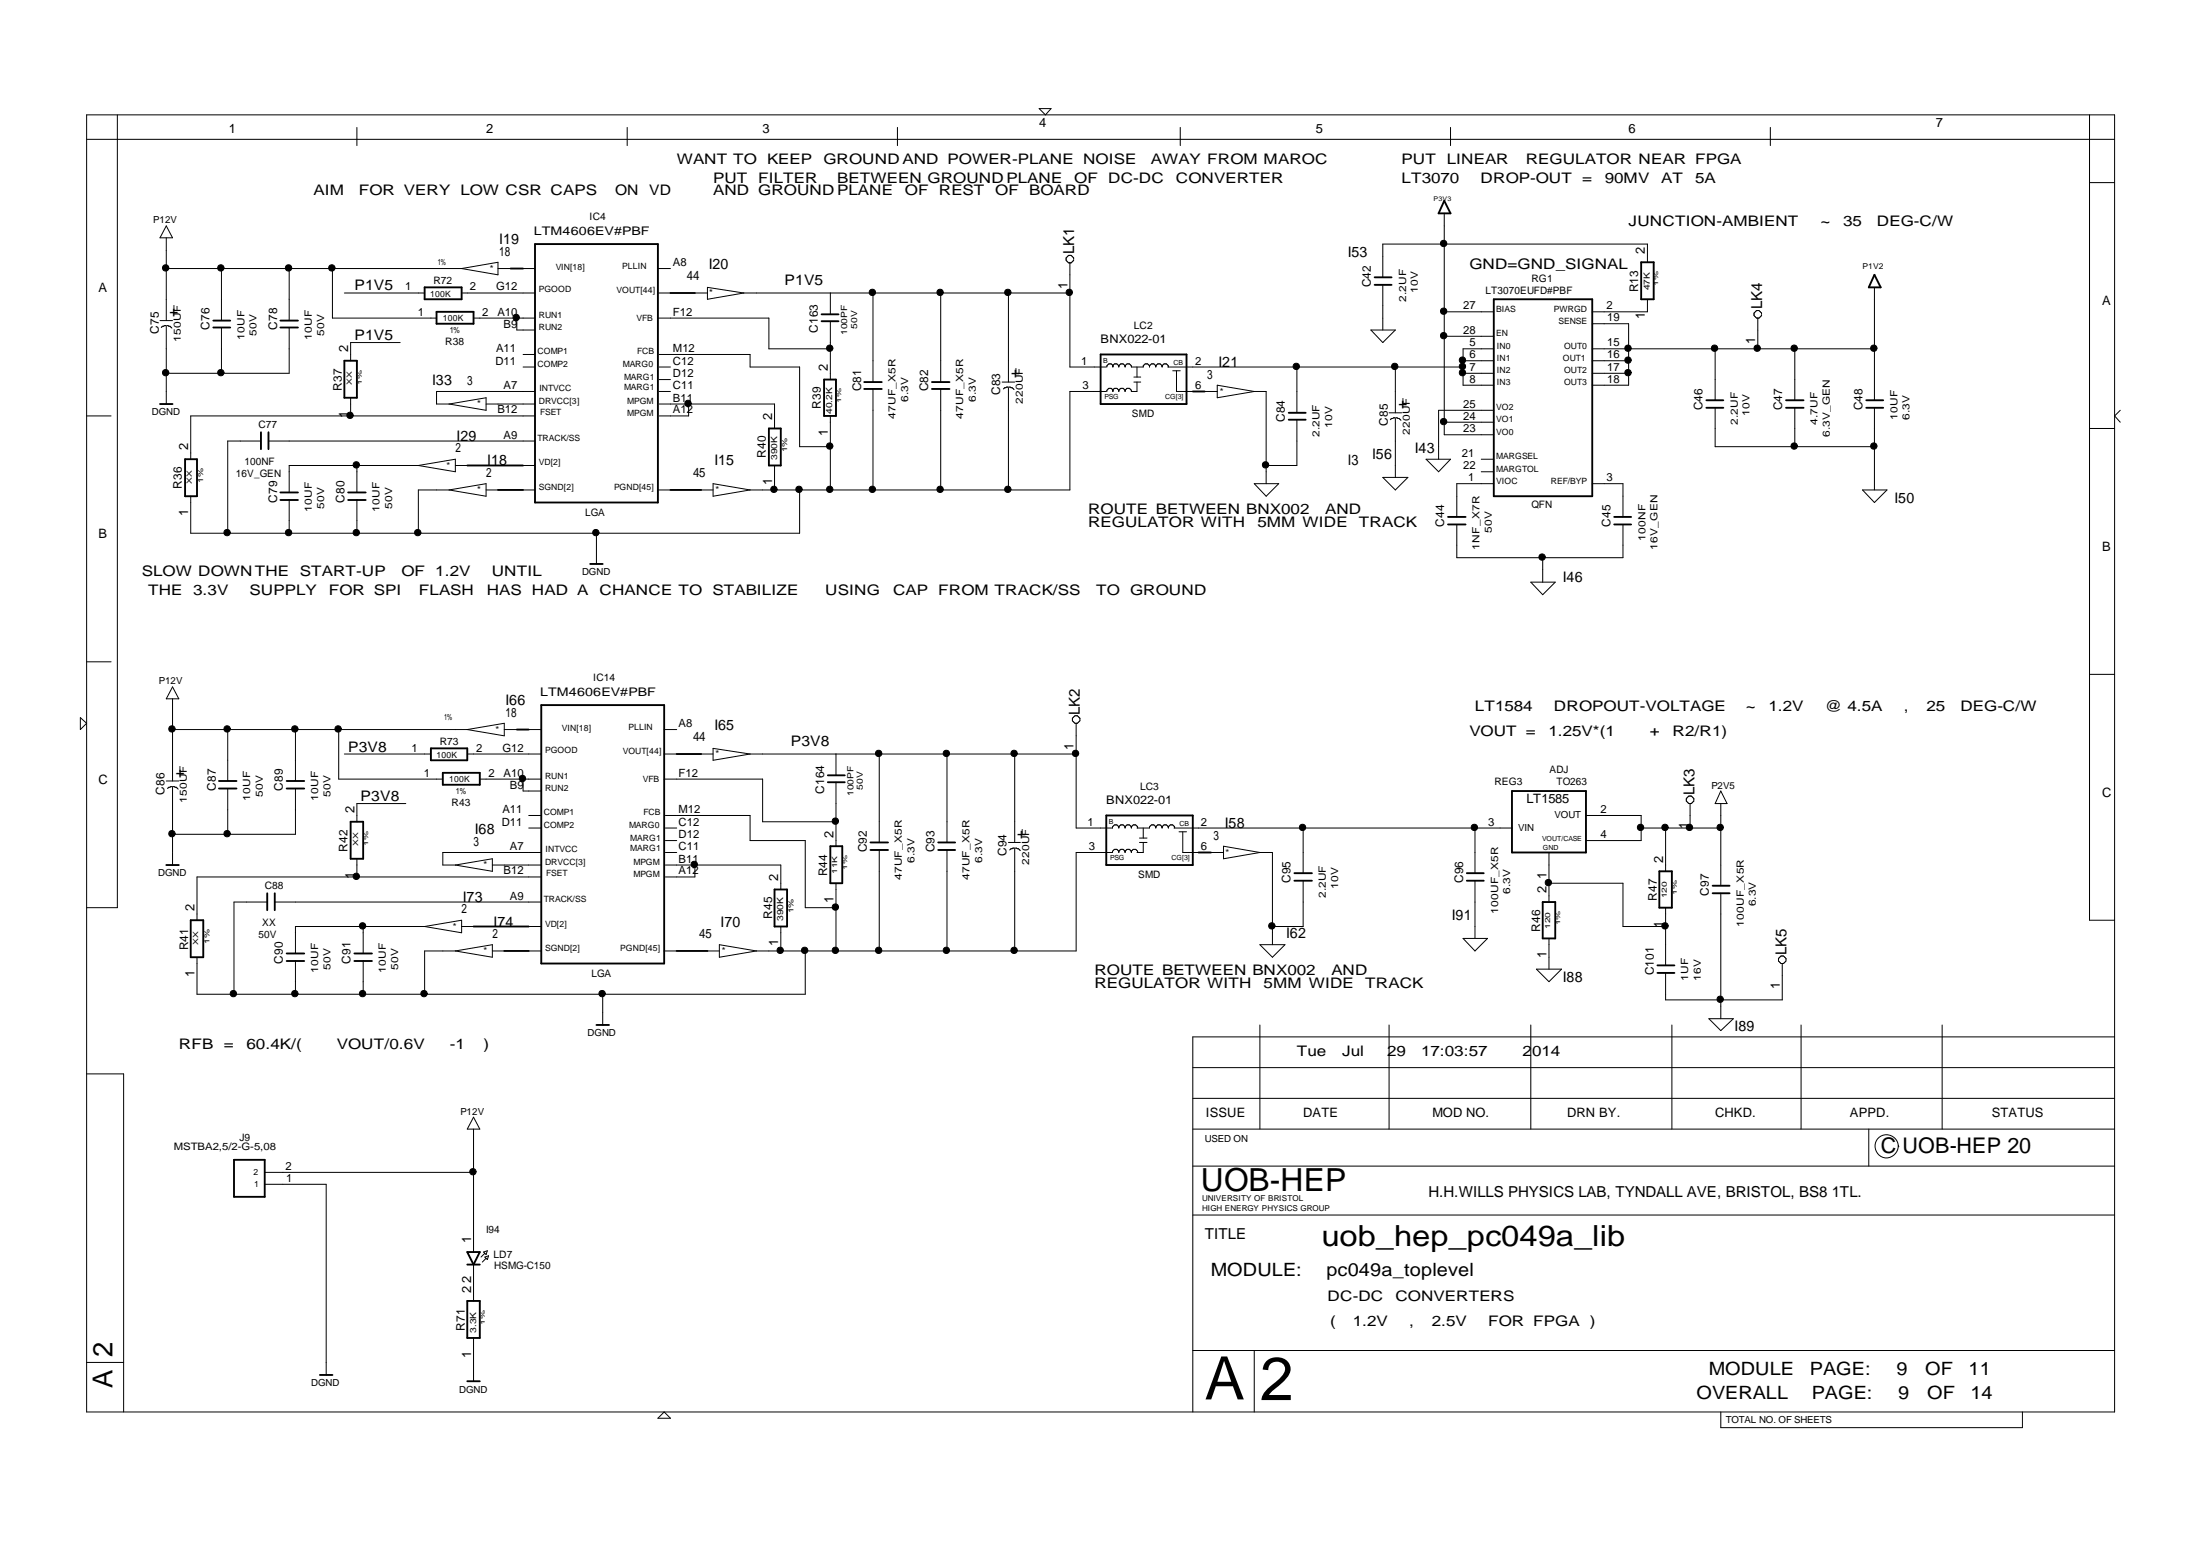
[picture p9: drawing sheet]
<svg xmlns="http://www.w3.org/2000/svg" width="297mm" height="210mm" viewBox="0 0 297 210" stroke-linecap="round" stroke-linejoin="round" font-family="sans-serif">
<g fill="none" stroke="#000" stroke-width=".25">
<path d="M57.3 38.8h5v1.6h-5zM68.9 36.2h1.7M72.2 32.9h16.6v34.9h-16.6zM90.5 39.6h3.3M185.6 38.5h2.3M185.6 37.4h2.3M195 27.1l.8 1.7h-1.6zM221.6 35.4h1.7v5h-1.7zM253.1 37.1l.8 1.7h-1.6zM21.6 54.5h1.7M28.8 44.2h2.3M28.8 43.3h2.3"/>
<path d="M35.2 58.3v2.3M36.2 58.3v2.3M37.9 44.2h2.3M37.9 43.3h2.3M46.5 48.7h1.7v5h-1.7zM58.9 42.1h5v1.6h-5zM103.8 57.8h1.6v5h-1.6zM110.9 43.4h2.3M110.9 42.4h2.3M111.3 51.2h1.6v4.9h-1.6zM116.7 52.5h2.4M116.7 51.6h2.4"/>
<path d="M125.8 52.5h2.4M125.8 51.6h2.4M148.6 47.8h11.6v6.7h-11.6zM161 52.8h1.7M174 56.7h2.3M174 55.7h2.3M201.7 40.4h13.3v26.6h-13.3zM230.4 55h2.3M230.4 54h2.3M241.1 55h2.4M241.1 54h2.4M252 55h2.3"/>
<path d="M252 54h2.3M25 62h1.6v5h-1.6zM37.9 67.5h2.3M37.9 66.5h2.3M47 67.5h2.4M47 66.5h2.4M63.1 62.8h7.5M67.2 66.1h3.4M79.7 76.1h1.7M90.5 66.1h4.2M195.5 70.8h2.4M195.5 69.8h2.4"/>
<path d="M217.9 70.8h2.3M217.9 69.8h2.3M69.8 98.5h1.6M73.1 95.2h16.6v34.9h-16.6zM22.4 116.8h1.7M29.6 106.4h2.3M29.6 105.4h2.3M38.7 106.4h2.4M38.7 105.4h2.4M47.3 110.9h1.7v5h-1.7zM58.2 101h4.9v1.6h-4.9zM59.8 104.3h5v1.6h-5z"/>
<path d="M91.4 101.8h3.3M111.8 105.6h2.3M111.8 104.7h2.3M112.1 114.2h1.6v5h-1.6zM117.5 114.7h2.4M117.5 113.7h2.4M126.7 114.7h2.3M126.7 113.7h2.3M149.4 110.1h11.6v6.7h-11.6zM161.8 115.1h1.7M174.8 118.9h2.3M174.8 117.9h2.3"/>
<path d="M198 118.9h2.3M198 117.9h2.3M204.1 106.8h10v8.3h-10zM224 117.6h1.7v4.9h-1.7zM231.2 119.6h2.3M25.8 124.2h1.6v5h-1.6zM36.1 120.6v2.3M37.1 120.6v2.3M38.7 129.7h2.4M38.7 128.7h2.4M47.8 129.7h2.4M47.8 128.7h2.4"/>
<path d="M63.9 125.1h7.5M68.1 128.4h3.3M80.5 138.4h1.7M91.4 128.4h4.1M104.6 120.1h1.7v5h-1.7zM208.3 121.8h1.7v4.9h-1.7zM223.8 131.3h2.3M223.8 130.3h2.3M231.2 120.6h2.3M31.6 156.6h4.1v5h-4.1zM63.1 175.6h1.7v5h-1.7zM63.1 169h1.7l-.9 1.7z"/>
<path d="M63.1 170.7h1.7M43.2 185.6h1.7M63.1 186.4h1.7"/>
</g>
<g fill="none" stroke="#000" stroke-width=".14">
<path d="M11.7 15.5h273.8v175.1h-273.8zM11.7 18.8h273.8M15.8 15.5v107h-4.1M48.2 17.2v2.5M84.7 17.2v2.5M121.2 17.2v2.5M140.3 14.7h1.6l-.7 .8zM159.4 17.2v2.5M195.8 17.2v2.5M239 17.2v2.5M282.1 15.5v108.7h3.4M22.4 36.2h39.9"/>
<path d="M22.4 30.5l.9 1.6h-1.7zM22.4 32.1v11.2M29.9 36.2v7.1M39 36.2v7.1M44.9 36.2v6.7h14M46.5 39.6h10.8M62.3 36.2l4.9-.8v1.7zM62.3 39.6h9.9M67.2 36.2h1.7M70.6 36.2h1.6M88.8 36.2h1.7M88.8 39.6h1.7"/>
<path d="M93.8 39.6h1.7M95.5 38.8l4.9 .8-4.9 .8zM100.4 39.6h44.1M112.1 39.6v2.8M117.9 39.6v12M127 39.6v12M136.2 39.6v12M144.5 35.4v14.1h4.9M145 35v-.2l-.4-.3h-.3l-.4 .3v.3l.4 .4h.3l.4-.4M186.7 38.5v6M195 28.8v29.9h6.7M222.4 35.4v-2.5h-35.7v4.5"/>
<path d="M253.1 38.8v15.2M282.1 24.7h3.4M11.7 56.1h3.3M21.6 43.3h1.7M22.4 44h-.5l-.1 .2M22.4 44v10.5M22.5 44h.5l.2 .3M29.9 44.2v6.2M35.2 59.5h-4.5v12.5M36.2 59.5h36M39 44.2v6.2h-16.6M47.3 53.7v2.4"/>
<path d="M54 46.2h-6.7v2.5M60.6 54.5l5-.8v1.7zM63.9 42.9h8.3M65.6 54.5h6.6M69.8 42.9v1.6h2.4M70.6 49.5h1.6M70.6 47.8h1.6M72.2 52.8h-13.3v1.7h1.7M72.2 56.1h-46.4v5.9M88.8 42.9h15v4.2h8.3M89 52.8h1.5M89 54.5h15.6v3.3"/>
<path d="M89 49.5h1.5M89 47.8h12.3v1.7h6.7v10.8h4.1M89 51.2h1.5M93 54.5v1.6h-4M112.1 43.4v7.8M112.1 56.1v10M117.9 52.5v13.6M127 52.5v13.6M135.3 51.6h1.7M136.2 52.3h-.6l-.1 .2M136.2 52.3v13.8M136.2 52.3h.5l.2 .3"/>
<path d="M149.4 52.8h-4.9v13.3h-43.2M149.4 49.5v-.1l.3-.3h.3l.3 .3v.1M149.4 52.8v-.1l.3-.3h.3l.3 .3v.1M151.1 52.7l.2-.3h.4l.2 .3M151.1 49.4l-.3-.3h-.3l-.3 .3v.1M151.1 49.4l.2-.3h.4l.2 .3M151.1 49.4v.1M151.1 52.7v.1M151.1 52.7l-.3-.3h-.3l-.3 .3v.1M151.9 49.4l.3-.3h.3l.3 .3v.1h1.6v-.1l.2-.3h.4l.2 .3M151.9 49.4v.1M151.9 52.7v.1"/>
<path d="M153.1 51.6h.9M153.1 50.9h.9M153.5 51.6v1.2h-.7v-.1l-.3-.3h-.3l-.3 .3M153.5 49.5v1.4M155.2 49.4l.3-.3h.3l.3 .3M155.2 49.4v.1M156.1 49.4l.2-.3h.3l.3 .3M156.1 49.4v.1M156.9 49.4l.3-.3h.3l.2 .3v.1M156.9 49.4v.1M157.7 49.5h39.8M158.3 50.1h1.1"/>
<path d="M158.8 50.1v2.7h2.2M162.7 52.8h1.7M164.4 52l4.9 .8-4.9 .9zM169.3 52.8h1.7v12.5M175.1 56.7v6.1h-4.1M175.1 49.5v6.2M185.1 44.5h3.3l-1.7 1.7zM187.5 55.7h1.7M188.4 56.4l-.5 .1-.2 .2M188.4 49.5v6.2M188.4 56.5v7.9M188.5 56.4l.4 .1 .3 .2"/>
<path d="M195 57h6.7M195 45.4h6.7M195 42.1h6.7M197.5 50.4h4.2M197.5 48.7h4.2M201.7 55.4h-7.5v6.6M201.7 47.1h-4.2v4.9h4.2M215 43.7h4.9v8.3h-4.9M215 50.4h4.9M215 48.7h4.9M215 47.1h38.1M222.4 40.4v1.7h-7.4"/>
<path d="M231.6 47.1v6.9M231.6 55v5.3h21.5M237.3 42.9v4.2M237.8 42.4v-.1l-.3-.4h-.3l-.4 .4v.3l.4 .3h.3l.3-.4M242.3 47.1v6.9M242.3 55v5.3M253.1 55v11.1M282.1 57.8h3.4M286.3 55.4l-.8 .7 .8 .9M39 67.5v4.5M48.2 62.8v3.7M48.2 67.5v4.5"/>
<path d="M56.5 62.8h-17.5v3.7M56.5 62.8l5-.8v1.7zM60.6 66.1h-4.1v5.9M60.6 66.1l5-.8v1.7zM61.5 62.8h1.6M65.6 66.1h1.6M70.6 66.1h1.6M70.6 62.8h1.6M80.5 72v4.1M88.8 66.1h1.7M94.7 66.1h1.6M96.3 65.3l5 .8-5 .9z"/>
<path d="M104.6 62.8v3.3M108 66.1v5.9h-82.2v-5M169.3 65.3h3.3l-1.6 1.7zM186.7 64.4h3.4l-1.7 1.7zM192.5 62h3.3l-1.6 1.7zM196.7 70.8v4.5h22.4v-4.5M200 62h1.7M200 63.7h1.7M201.7 65.3h-5v4.5M206.7 78.6h3.3l-1.7 1.7zM208.3 75.3v3.3M215 65.3h4.1v4.5"/>
<path d="M251.5 66.1h3.3l-1.7 1.7zM10.8 96.9l.9 .7-.9 .9zM11.7 89.3h3.3M23.3 98.5h39.8M23.3 92.7l.8 1.6h-1.7zM23.3 94.3v11.1M30.7 98.5v6.9M39.9 98.5v6.9M45.7 98.5v6.7h14.1M63.1 98.5l5-.9v1.7zM68.1 98.5h1.7M71.4 98.5h1.7"/>
<path d="M89.7 98.5h1.7M145.3 97.6v14.2h4.9v-.2l.3-.3h.3l.3 .3M145.8 97.1v-.1l-.3-.4h-.4l-.3 .4v.3l.3 .3h.4l.3-.4M282.1 91h3.4M22.4 105.4h1.7M23.3 106.2l-.5 .1-.2 .1M23.3 106.3v10.5M23.4 106.2l.4 .1 .3 .2M30.7 106.4v6.2M39.9 106.4v6.2h-16.6M46.5 101.8h11.7M48.2 115.9v2.5"/>
<path d="M54.8 108.5h-6.6v2.4M61.5 116.8l5-.9v1.7zM63.1 101.8h10M64.8 105.2h8.3M66.5 116.8h6.6M70.6 105.2v1.6h2.5M71.4 111.8h1.7M71.4 110.1h1.7M73.1 115.1h-13.3v1.7h1.7M73.1 118.4h-46.5v5.8M89.7 101.8h1.7M89.7 105.2h13.3v5.7h9.9"/>
<path d="M89.8 115.1h1.6M89.8 111.8h1.6M89.8 116.8h15.6v3.3M89.8 110.1h11.5v3.4h7.4v9h4.2M89.8 113.5h1.6M93.8 116.8v1.6h-4M94.7 101.8h1.6M96.3 101l5 .8-5 .8zM101.3 101.8h44M112.9 101.8v2.9M112.9 105.6v8.6M112.9 119.2v9.2"/>
<path d="M118.7 101.8v11.9M118.7 114.7v13.7M127.9 101.8v11.9M127.9 114.7v13.7M136.2 113.7h1.6M137 114.5l-.5 .1-.2 .1M137 101.8v11.9M137 114.6v13.8M137.1 114.5l.4 .1 .3 .2M151.1 111.6v.2M151.1 114.9v.2M151.1 114.9l-.3-.2h-.3l-.3 .2v.2h-4.9v13.3h-43.2"/>
<path d="M151.1 111.6l.2-.3h.4l.2 .3M151.1 114.9l.2-.2h.4l.2 .2M151.9 111.6v.2M151.9 114.9v.2M151.9 114.9l.3-.2h.3l.3 .2M151.9 111.6l.3-.3h.3l.3 .3M152.8 111.6v.2M152.8 114.9v.2M152.8 111.6l.2-.3h.3l.3 .3v.2M152.8 114.9l.2-.2h.3l.3 .2v.2M153.9 113.7h1M153.9 113.1h1"/>
<path d="M154.4 111.8v1.3M154.4 113.7v1.4h-.9M156.1 111.6l-.3-.3h-.3l-.3 .3v.2h-1.7M156.1 111.6v.2M156.1 111.6l.2-.3h.3l.3 .3M156.9 111.6v.2M156.9 111.6l.3-.3h.3l.2 .3M157.7 111.6v.2M157.7 111.6l.3-.3h.3l.3 .3v.2M158.5 111.8h45.6M159.2 112.3h1M159.7 112.3v2.8h2.1"/>
<path d="M163.5 115.1h1.7M165.2 114.2l4.9 .9-4.9 .8zM170.1 115.1h1.7v12.4M175.9 111.8v6.1M175.9 118.9v6.2h-4.1M199.1 111.8v6.1M199.1 118.9v7.8M209.1 119.2h10v5.9h5.8M209.1 115.1v6.7M214.1 110.1h7.5v3.4h-7.5M221.6 111.8h10.7M224.9 111.8v5.8"/>
<path d="M228.2 108.5v3.3M228.7 108v-.2l-.3-.3h-.4l-.3 .3v.3l.3 .4h.4l.3-.5M232.3 106.8l.9 1.7h-1.6zM232.3 108.5v11.1M36.1 121.8h-4.5v12.4M37.1 121.8h36M39.9 129.7v4.5M49 125.1v3.6M49 129.7v4.5M57.3 125.1h-17.4v3.6M57.3 125.1l5-.9v1.7zM61.5 128.4l5-.9v1.7z"/>
<path d="M61.5 128.4h-4.2v5.8M62.3 125.1h1.6M66.5 128.4h1.6M71.4 128.4h1.7M71.4 125.1h1.7M81.4 134.2v4.2M89.7 128.4h1.7M95.5 128.4h1.6M97.1 127.5l5 .9-5 .8zM105.4 125.1v3.3M108.7 128.4v5.8h-82.1v-5M170.1 127.5h3.4l-1.7 1.7z"/>
<path d="M170.1 138.4v14M187.5 138.4v14M197.5 126.7h3.3l-1.7 1.7zM206.7 138.4v14M207.4 130.8h3.4l-1.7 1.7zM209.1 126.7v4.1M224.9 122.5v7.8M225.7 138.4v14M230.7 137.5h3.3l-1.7 1.6zM232.3 120.6v16.9M240.6 130.1v4.9h-15.7v-3.7M241.1 129.6v-.2l-.3-.4h-.3l-.4 .4v.3l.4 .4h.3l.3-.5"/>
<path d="M243.2 138.4v14M262.2 138.4v14M285.5 140h-124.5v50.6M11.7 145h5v45.6M35.7 158.3h28.2M35.7 159.9h8.3v25.7M63.9 152.4v16.6M63.9 150.8l.9 1.6h-1.7zM161 152.4h124.5M161 148.3h124.5M161 144.1h124.5M161 157.4h124.5"/>
<path d="M252.3 152.4v5M256.3 154.7a1.56 1.56 0 0 1-2.2 1.5 1.56 1.56 0 0 1-.4-2.6 1.56 1.56 0 0 1 2.5 .6l.2 .6M63.9 170.7v4.9M65.3 169l.5-.2-.2 .5zM65.5 169.7l.5-.2-.2 .5zM65.5 169.2l-.5 .5M65.6 169.9l-.5 .5M161 164h124.5M11.7 183.9h5M63.9 180.6v5.8M88.8 191.4l.9-.8 .8 .8zM161 182.3h124.5"/>
<path d="M169.3 182.3v8.3M232.3 190.6v2.1h40.8v-2.1"/>
<circle cx="22.4" cy="36.2" r=".43"/>
<circle cx="29.8" cy="36.2" r=".43"/>
<circle cx="39" cy="36.2" r=".43"/>
<circle cx="44.8" cy="36.2" r=".43"/>
<circle cx="117.8" cy="39.5" r=".43"/>
<circle cx="126.9" cy="39.5" r=".43"/>
<circle cx="136.1" cy="39.5" r=".43"/>
<circle cx="144.4" cy="39.5" r=".43"/>
<circle cx="194.9" cy="32.9" r=".43"/>
<circle cx="22.4" cy="50.3" r=".43"/>
<circle cx="29.8" cy="50.3" r=".43"/>
<circle cx="47.3" cy="56.1" r=".43"/>
<circle cx="69.7" cy="42.9" r=".43"/>
<circle cx="92.9" cy="54.5" r=".43"/>
<circle cx="112" cy="47" r=".43"/>
<circle cx="175" cy="49.5" r=".43"/>
<circle cx="188.3" cy="49.5" r=".43"/>
<circle cx="194.9" cy="56.9" r=".43"/>
<circle cx="194.9" cy="45.3" r=".43"/>
<circle cx="194.9" cy="42" r=".43"/>
<circle cx="197.4" cy="49.5" r=".43"/>
<circle cx="197.4" cy="48.6" r=".43"/>
<circle cx="197.4" cy="50.3" r=".43"/>
<circle cx="219.8" cy="47" r=".43"/>
<circle cx="219.8" cy="50.3" r=".43"/>
<circle cx="219.8" cy="48.6" r=".43"/>
<circle cx="231.5" cy="47" r=".43"/>
<circle cx="237.2" cy="47" r=".43"/>
<circle cx="242.2" cy="47" r=".43"/>
<circle cx="253" cy="47" r=".43"/>
<circle cx="30.7" cy="71.9" r=".43"/>
<circle cx="39" cy="71.9" r=".43"/>
<circle cx="48.1" cy="71.9" r=".43"/>
<circle cx="48.1" cy="62.8" r=".43"/>
<circle cx="56.4" cy="71.9" r=".43"/>
<circle cx="80.4" cy="71.9" r=".43"/>
<circle cx="104.5" cy="66.1" r=".43"/>
<circle cx="107.9" cy="66.1" r=".43"/>
<circle cx="112" cy="66.1" r=".43"/>
<circle cx="112" cy="60.2" r=".43"/>
<circle cx="117.8" cy="66.1" r=".43"/>
<circle cx="126.9" cy="66.1" r=".43"/>
<circle cx="136.1" cy="66.1" r=".43"/>
<circle cx="170.9" cy="62.8" r=".43"/>
<circle cx="208.2" cy="75.2" r=".43"/>
<circle cx="242.2" cy="60.2" r=".43"/>
<circle cx="253" cy="60.2" r=".43"/>
<circle cx="23.2" cy="98.4" r=".43"/>
<circle cx="30.7" cy="98.4" r=".43"/>
<circle cx="39.8" cy="98.4" r=".43"/>
<circle cx="45.6" cy="98.4" r=".43"/>
<circle cx="23.2" cy="112.5" r=".43"/>
<circle cx="30.7" cy="112.5" r=".43"/>
<circle cx="48.1" cy="118.3" r=".43"/>
<circle cx="70.5" cy="105.1" r=".43"/>
<circle cx="93.7" cy="116.7" r=".43"/>
<circle cx="112.8" cy="110.8" r=".43"/>
<circle cx="118.6" cy="101.7" r=".43"/>
<circle cx="127.8" cy="101.7" r=".43"/>
<circle cx="136.9" cy="101.7" r=".43"/>
<circle cx="145.2" cy="101.7" r=".43"/>
<circle cx="175.9" cy="111.7" r=".43"/>
<circle cx="199.1" cy="111.7" r=".43"/>
<circle cx="209" cy="119.1" r=".43"/>
<circle cx="221.5" cy="111.7" r=".43"/>
<circle cx="224.8" cy="111.7" r=".43"/>
<circle cx="228.1" cy="111.7" r=".43"/>
<circle cx="232.2" cy="111.7" r=".43"/>
<circle cx="31.5" cy="134.1" r=".43"/>
<circle cx="39.8" cy="134.1" r=".43"/>
<circle cx="48.9" cy="125" r=".43"/>
<circle cx="48.9" cy="134.1" r=".43"/>
<circle cx="57.2" cy="134.1" r=".43"/>
<circle cx="81.3" cy="134.1" r=".43"/>
<circle cx="105.3" cy="128.3" r=".43"/>
<circle cx="108.6" cy="128.3" r=".43"/>
<circle cx="112.8" cy="128.3" r=".43"/>
<circle cx="112.8" cy="122.4" r=".43"/>
<circle cx="118.6" cy="128.3" r=".43"/>
<circle cx="127.8" cy="128.3" r=".43"/>
<circle cx="136.9" cy="128.3" r=".43"/>
<circle cx="171.7" cy="125" r=".43"/>
<circle cx="224.8" cy="125" r=".43"/>
<circle cx="232.2" cy="134.9" r=".43"/>
<circle cx="63.8" cy="158.2" r=".43"/>
</g>
<g fill="#000">
<circle cx="22.4" cy="36.2" r=".43"/>
<circle cx="29.8" cy="36.2" r=".43"/>
<circle cx="39" cy="36.2" r=".43"/>
<circle cx="44.8" cy="36.2" r=".43"/>
<circle cx="117.8" cy="39.5" r=".43"/>
<circle cx="126.9" cy="39.5" r=".43"/>
<circle cx="136.1" cy="39.5" r=".43"/>
<circle cx="144.4" cy="39.5" r=".43"/>
<circle cx="194.9" cy="32.9" r=".43"/>
<circle cx="22.4" cy="50.3" r=".43"/>
<circle cx="29.8" cy="50.3" r=".43"/>
<circle cx="47.3" cy="56.1" r=".43"/>
<circle cx="69.7" cy="42.9" r=".43"/>
<circle cx="92.9" cy="54.5" r=".43"/>
<circle cx="112" cy="47" r=".43"/>
<circle cx="175" cy="49.5" r=".43"/>
<circle cx="188.3" cy="49.5" r=".43"/>
<circle cx="194.9" cy="56.9" r=".43"/>
<circle cx="194.9" cy="45.3" r=".43"/>
<circle cx="194.9" cy="42" r=".43"/>
<circle cx="197.4" cy="49.5" r=".43"/>
<circle cx="197.4" cy="48.6" r=".43"/>
<circle cx="197.4" cy="50.3" r=".43"/>
<circle cx="219.8" cy="47" r=".43"/>
<circle cx="219.8" cy="50.3" r=".43"/>
<circle cx="219.8" cy="48.6" r=".43"/>
<circle cx="231.5" cy="47" r=".43"/>
<circle cx="237.2" cy="47" r=".43"/>
<circle cx="242.2" cy="47" r=".43"/>
<circle cx="253" cy="47" r=".43"/>
<circle cx="30.7" cy="71.9" r=".43"/>
<circle cx="39" cy="71.9" r=".43"/>
<circle cx="48.1" cy="71.9" r=".43"/>
<circle cx="48.1" cy="62.8" r=".43"/>
<circle cx="56.4" cy="71.9" r=".43"/>
<circle cx="80.4" cy="71.9" r=".43"/>
<circle cx="104.5" cy="66.1" r=".43"/>
<circle cx="107.9" cy="66.1" r=".43"/>
<circle cx="112" cy="66.1" r=".43"/>
<circle cx="112" cy="60.2" r=".43"/>
<circle cx="117.8" cy="66.1" r=".43"/>
<circle cx="126.9" cy="66.1" r=".43"/>
<circle cx="136.1" cy="66.1" r=".43"/>
<circle cx="170.9" cy="62.8" r=".43"/>
<circle cx="208.2" cy="75.2" r=".43"/>
<circle cx="242.2" cy="60.2" r=".43"/>
<circle cx="253" cy="60.2" r=".43"/>
<circle cx="23.2" cy="98.4" r=".43"/>
<circle cx="30.7" cy="98.4" r=".43"/>
<circle cx="39.8" cy="98.4" r=".43"/>
<circle cx="45.6" cy="98.4" r=".43"/>
<circle cx="23.2" cy="112.5" r=".43"/>
<circle cx="30.7" cy="112.5" r=".43"/>
<circle cx="48.1" cy="118.3" r=".43"/>
<circle cx="70.5" cy="105.1" r=".43"/>
<circle cx="93.7" cy="116.7" r=".43"/>
<circle cx="112.8" cy="110.8" r=".43"/>
<circle cx="118.6" cy="101.7" r=".43"/>
<circle cx="127.8" cy="101.7" r=".43"/>
<circle cx="136.9" cy="101.7" r=".43"/>
<circle cx="145.2" cy="101.7" r=".43"/>
<circle cx="175.9" cy="111.7" r=".43"/>
<circle cx="199.1" cy="111.7" r=".43"/>
<circle cx="209" cy="119.1" r=".43"/>
<circle cx="221.5" cy="111.7" r=".43"/>
<circle cx="224.8" cy="111.7" r=".43"/>
<circle cx="228.1" cy="111.7" r=".43"/>
<circle cx="232.2" cy="111.7" r=".43"/>
<circle cx="31.5" cy="134.1" r=".43"/>
<circle cx="39.8" cy="134.1" r=".43"/>
<circle cx="48.9" cy="125" r=".43"/>
<circle cx="48.9" cy="134.1" r=".43"/>
<circle cx="57.2" cy="134.1" r=".43"/>
<circle cx="81.3" cy="134.1" r=".43"/>
<circle cx="105.3" cy="128.3" r=".43"/>
<circle cx="108.6" cy="128.3" r=".43"/>
<circle cx="112.8" cy="128.3" r=".43"/>
<circle cx="112.8" cy="122.4" r=".43"/>
<circle cx="118.6" cy="128.3" r=".43"/>
<circle cx="127.8" cy="128.3" r=".43"/>
<circle cx="136.9" cy="128.3" r=".43"/>
<circle cx="171.7" cy="125" r=".43"/>
<circle cx="224.8" cy="125" r=".43"/>
<circle cx="232.2" cy="134.9" r=".43"/>
<circle cx="63.8" cy="158.2" r=".43"/>
</g>
<text font-size="8.2" x="170.1" y="189">2</text>
<text font-size="8.1" x="162.7" y="188.9">A</text>
<text font-size="4.3" x="162.1" y="160.7">UOB-HEP</text>
<text font-size="3.9" x="178.4" y="168.2">uob_hep_pc049a_lib</text>
<g font-size="3.7">
<text x="15.2" y="183.1" transform="rotate(-90 15.2 183.1)">2</text>
<text x="15.2" y="187.3" transform="rotate(-90 15.2 187.3)">A</text>
</g>
<text font-size="2.9" x="253.9" y="155.6">C UOB-HEP 20</text>
<g font-size="2.5">
<text x="163.5" y="172.3">MODULE:</text>
<text x="179.1" y="172.3">pc049a_toplevel</text>
<text x="230.7" y="185.6">MODULE</text>
<text x="244.4" y="185.6">PAGE:</text>
<text x="256" y="185.6">9</text>
<text x="259.9" y="185.6">OF</text>
<text x="265.8" y="185.6">11</text>
<text x="229" y="188.9">OVERALL</text>
<text x="244.6" y="188.9">PAGE:</text>
<text x="256.3" y="188.9">9</text>
<text x="260.2" y="188.9">OF</text>
<text x="266" y="188.9">14</text>
</g>
<g font-size="2">
<text x="91.4" y="22.2">WANT TO KEEP</text>
<text x="111.2" y="22.2">GROUND AND POWER-PLANE NOISE</text>
<text x="155.4" y="22.2">AWAY FROM MAROC</text>
<text x="189.2" y="22.2">PUT</text>
<text x="195.3" y="22.2">LINEAR</text>
<text x="206" y="22.2">REGULATOR NEAR FPGA</text>
<text x="42.3" y="26.3">AIM</text>
<text x="48.4" y="26.3">FOR VERY LOW CSR CAPS</text>
<text x="83.1" y="26.3">ON</text>
<text x="87.6" y="26.3">VD</text>
<text x="96.3" y="24.7">PUT</text>
<text x="96.3" y="26.3">AND GROUND PLANE</text>
<text x="102.4" y="24.7">FILTER</text>
<text x="113" y="24.7">BETWEEN GROUND PLANE</text>
<text x="122.2" y="26.3">OF</text>
<text x="126.8" y="26.3">REST</text>
<text x="134.4" y="26.3">OF</text>
<text x="139" y="26.3">BOARD</text>
<text x="145" y="24.7">OF</text>
<text x="149.6" y="24.7">DC-DC</text>
<text x="158.8" y="24.7">CONVERTER</text>
<text x="189.2" y="24.7">LT3070</text>
<text x="199.9" y="24.7">DROP-OUT</text>
<text x="213.6" y="24.7">=</text>
<text x="216.7" y="24.7">90MV</text>
<text x="224.3" y="24.7">AT</text>
<text x="228.9" y="24.7">5A</text>
<text x="67.4" y="32.9">I19</text>
<text x="145" y="34.3" transform="rotate(-90 145 34.3)">LK1</text>
<text x="182" y="34.6">I53</text>
<text x="219.9" y="30.5">JUNCTION-AMBIENT</text>
<text x="245.8" y="30.5">~</text>
<text x="248.8" y="30.5">35</text>
<text x="253.4" y="30.5">DEG-C/W</text>
<text x="47.8" y="39.2">P1V5</text>
<text x="95.7" y="36.2">I20</text>
<text x="105.9" y="38.5">P1V5</text>
<text x="198.4" y="36.2">GND=GND_SIGNAL</text>
<text x="237.9" y="41.8" transform="rotate(-90 237.9 41.8)">LK4</text>
<text x="24.1" y="42.8" transform="rotate(-90 24.1 42.8)">+</text>
<text x="47.8" y="45.9">P1V5</text>
<text x="58.3" y="52">I33</text>
<text x="137.7" y="51.1" transform="rotate(-90 137.7 51.1)">+</text>
<text x="164.5" y="49.5">I21</text>
<text x="61.6" y="59.5">I29</text>
<text x="190" y="55.2" transform="rotate(-90 190 55.2)">+</text>
<text x="65.8" y="62.8">I18</text>
<text x="96.4" y="62.8">I15</text>
<text x="182" y="62.8">I3</text>
<text x="185.3" y="62">I56</text>
<text x="191" y="61.1">I43</text>
<text x="146.9" y="71.1">REGULATOR WITH</text>
<text x="146.9" y="69.4">ROUTE BETWEEN BNX002</text>
<text x="169.8" y="71.1">5MM WIDE</text>
<text x="178.9" y="69.4">AND</text>
<text x="183.5" y="71.1">TRACK</text>
<text x="255.8" y="67.8">I50</text>
<text x="19.1" y="77.7">SLOW DOWNTHE</text>
<text x="40.5" y="77.7">START-UP</text>
<text x="54.2" y="77.7">OF</text>
<text x="58.8" y="77.7">1.2V</text>
<text x="66.4" y="77.7">UNTIL</text>
<text x="20" y="80.3">THE</text>
<text x="26.1" y="80.3">3.3V</text>
<text x="33.7" y="80.3">SUPPLY</text>
<text x="44.4" y="80.3">FOR SPI</text>
<text x="56.6" y="80.3">FLASH</text>
<text x="65.7" y="80.3">HAS HAD A</text>
<text x="81" y="80.3">CHANCE TO STABILIZE</text>
<text x="111.4" y="80.3">USING</text>
<text x="120.6" y="80.3">CAP FROM TRACK/SS</text>
<text x="148" y="80.3">TO GROUND</text>
<text x="211" y="78.6">I46</text>
<text x="68.3" y="95.2">I66</text>
<text x="47" y="101.4">P3V8</text>
<text x="96.4" y="98.5">I65</text>
<text x="106.8" y="100.7">P3V8</text>
<text x="145.8" y="96.5" transform="rotate(-90 145.8 96.5)">LK2</text>
<text x="198.4" y="99.3">VOUT =</text>
<text x="199.1" y="96">LT1584</text>
<text x="209.1" y="99.3">1.25V*(1</text>
<text x="209.8" y="96">DROPOUT-VOLTAGE</text>
<text x="222.8" y="99.3">+</text>
<text x="225.8" y="99.3">R2/R1)</text>
<text x="235.7" y="96">~</text>
<text x="238.8" y="96">1.2V</text>
<text x="246.4" y="96">@ 4.5A</text>
<text x="257.1" y="96">,</text>
<text x="260.1" y="96">25</text>
<text x="264.7" y="96">DEG-C/W</text>
<text x="24.9" y="105" transform="rotate(-90 24.9 105)">+</text>
<text x="228.8" y="107.3" transform="rotate(-90 228.8 107.3)">LK3</text>
<text x="48.7" y="108.1">P3V8</text>
<text x="64.1" y="112.6">I68</text>
<text x="138.5" y="113.3" transform="rotate(-90 138.5 113.3)">+</text>
<text x="165.4" y="111.8">I58</text>
<text x="62.5" y="121.8">I73</text>
<text x="66.6" y="125.1">I74</text>
<text x="97.3" y="125.1">I70</text>
<text x="196" y="124.2">I91</text>
<text x="147.8" y="131.7">ROUTE BETWEEN BNX002</text>
<text x="173.7" y="126.7">I62</text>
<text x="179.8" y="131.7">AND</text>
<text x="241.2" y="128.9" transform="rotate(-90 241.2 128.9)">LK5</text>
<text x="147.8" y="133.4">REGULATOR WITH</text>
<text x="170.6" y="133.4">5MM WIDE</text>
<text x="184.3" y="133.4">TRACK</text>
<text x="211" y="132.5">I88</text>
<text x="24.1" y="141.7">RFB</text>
<text x="30.2" y="141.7">=</text>
<text x="33.3" y="141.7">60.4K/(</text>
<text x="45.5" y="141.7">VOUT/0.6V</text>
<text x="60.7" y="141.7">-1</text>
<text x="65.3" y="141.7">)</text>
<text x="175.1" y="142.5">Tue</text>
<text x="181.2" y="142.5">Jul</text>
<text x="187.3" y="142.5">29</text>
<text x="191.9" y="142.5">17:03:57</text>
<text x="205.6" y="142.5">2014</text>
<text x="234.2" y="139.1">I89</text>
<text x="192.9" y="161.6">H.H.WILLS PHYSICS LAB, TYNDALL AVE, BRISTOL, BS8 1TL.</text>
<text x="162.7" y="167.3">TITLE</text>
<text x="179.3" y="175.6">DC-DC</text>
<text x="179.6" y="179">(</text>
<text x="182.6" y="179">1.2V</text>
<text x="188.4" y="175.6">CONVERTERS</text>
<text x="190.3" y="179">,</text>
<text x="193.3" y="179">2.5V</text>
<text x="200.9" y="179">FOR FPGA )</text>
</g>
<g font-size="1.7">
<text x="30.9" y="18">1</text>
<text x="65.6" y="18">2</text>
<text x="103" y="18">3</text>
<text x="140.3" y="17.1">4</text>
<text x="177.6" y="18">5</text>
<text x="219.9" y="18">6</text>
<text x="261.4" y="17.1">7</text>
<text x="67.4" y="34.6">18</text>
<text x="222.1" y="34.3" transform="rotate(-90 222.1 34.3)">2</text>
<text x="13.3" y="39.5">A</text>
<text x="92.7" y="37.9">44</text>
<text x="144.1" y="39" transform="rotate(-90 144.1 39)">1</text>
<text x="283.8" y="41.2">A</text>
<text x="47" y="47.5" transform="rotate(-90 47 47.5)">2</text>
<text x="222.1" y="43.1" transform="rotate(-90 222.1 43.1)">1</text>
<text x="237" y="46.4" transform="rotate(-90 237 46.4)">1</text>
<text x="63.1" y="51.9">3</text>
<text x="111.8" y="50.1" transform="rotate(-90 111.8 50.1)">2</text>
<text x="163" y="51.2">3</text>
<text x="47" y="56.4" transform="rotate(-90 47 56.4)">1</text>
<text x="104.2" y="56.7" transform="rotate(-90 104.2 56.7)">2</text>
<text x="111.8" y="58.9" transform="rotate(-90 111.8 58.9)">1</text>
<text x="25.4" y="60.8" transform="rotate(-90 25.4 60.8)">2</text>
<text x="61.5" y="61.1">2</text>
<text x="65.6" y="64.4">2</text>
<text x="93.6" y="64.4">45</text>
<text x="104.2" y="65.5" transform="rotate(-90 104.2 65.5)">1</text>
<text x="25.4" y="69.6" transform="rotate(-90 25.4 69.6)">1</text>
<text x="13.3" y="72.7">B</text>
<text x="283.8" y="74.3">B</text>
<text x="68.3" y="96.8">18</text>
<text x="93.6" y="100.1">44</text>
<text x="145" y="101.2" transform="rotate(-90 145 101.2)">1</text>
<text x="13.3" y="105.8">C</text>
<text x="283.8" y="107.5">C</text>
<text x="47.8" y="109.7" transform="rotate(-90 47.8 109.7)">2</text>
<text x="112.5" y="113.1" transform="rotate(-90 112.5 113.1)">2</text>
<text x="163.8" y="113.4">3</text>
<text x="206.1" y="108.4">LT1585</text>
<text x="227.9" y="111.9" transform="rotate(-90 227.9 111.9)">1</text>
<text x="47.8" y="118.6" transform="rotate(-90 47.8 118.6)">1</text>
<text x="63.9" y="114.1">3</text>
<text x="105.1" y="118.9" transform="rotate(-90 105.1 118.9)">2</text>
<text x="208.8" y="118.6" transform="rotate(-90 208.8 118.6)">1</text>
<text x="224.5" y="116.4" transform="rotate(-90 224.5 116.4)">2</text>
<text x="26.3" y="123" transform="rotate(-90 26.3 123)">2</text>
<text x="62.3" y="123.3">2</text>
<text x="112.5" y="121.9" transform="rotate(-90 112.5 121.9)">1</text>
<text x="208.8" y="120.6" transform="rotate(-90 208.8 120.6)">2</text>
<text x="224.5" y="125.2" transform="rotate(-90 224.5 125.2)">1</text>
<text x="26.3" y="131.8" transform="rotate(-90 26.3 131.8)">1</text>
<text x="66.5" y="126.6">2</text>
<text x="94.4" y="126.6">45</text>
<text x="105.1" y="127.7" transform="rotate(-90 105.1 127.7)">1</text>
<text x="208.8" y="129.4" transform="rotate(-90 208.8 129.4)">1</text>
<text x="240.3" y="133.5" transform="rotate(-90 240.3 133.5)">1</text>
<text x="162.8" y="150.7">ISSUE</text>
<text x="175.9" y="150.7">DATE</text>
<text x="193.4" y="150.7">MOD NO.</text>
<text x="211.6" y="150.7">DRN BY.</text>
<text x="231.6" y="150.7">CHKD.</text>
<text x="249.8" y="150.7">APPD.</text>
<text x="268.9" y="150.7">STATUS</text>
<text x="63.6" y="167.7" transform="rotate(-90 63.6 167.7)">1</text>
<text x="63.6" y="173.2" transform="rotate(-90 63.6 173.2)">2</text>
<text x="63.6" y="174.5" transform="rotate(-90 63.6 174.5)">2</text>
<text x="63.6" y="183.3" transform="rotate(-90 63.6 183.3)">1</text>
</g>
<g font-size="1.6">
<text x="72.1" y="31.7">LTM4606EV#PBF</text>
<text x="185.1" y="38.8" transform="rotate(-90 185.1 38.8)">C42</text>
<text x="221.2" y="39.5" transform="rotate(-90 221.2 39.5)">R13</text>
<text x="21.4" y="45.1" transform="rotate(-90 21.4 45.1)">C75</text>
<text x="28.3" y="44.5" transform="rotate(-90 28.3 44.5)">C76</text>
<text x="37.4" y="44.5" transform="rotate(-90 37.4 44.5)">C78</text>
<text x="110.4" y="45" transform="rotate(-90 110.4 45)">C163</text>
<text x="148.6" y="46.2">BNX022-01</text>
<text x="46.2" y="52.8" transform="rotate(-90 46.2 52.8)">R37</text>
<text x="116.3" y="52.8" transform="rotate(-90 116.3 52.8)">C81</text>
<text x="125.3" y="52.8" transform="rotate(-90 125.3 52.8)">C82</text>
<text x="135.1" y="53.4" transform="rotate(-90 135.1 53.4)">C83</text>
<text x="110.8" y="55.2" transform="rotate(-90 110.8 55.2)">R39</text>
<text x="173.5" y="57" transform="rotate(-90 173.5 57)">C84</text>
<text x="187.4" y="57.5" transform="rotate(-90 187.4 57.5)">C85</text>
<text x="229.9" y="55.4" transform="rotate(-90 229.9 55.4)">C46</text>
<text x="240.6" y="55.4" transform="rotate(-90 240.6 55.4)">C47</text>
<text x="251.5" y="55.4" transform="rotate(-90 251.5 55.4)">C48</text>
<text x="24.6" y="66" transform="rotate(-90 24.6 66)">R36</text>
<text x="103.4" y="61.8" transform="rotate(-90 103.4 61.8)">R40</text>
<text x="37.4" y="67.8" transform="rotate(-90 37.4 67.8)">C79</text>
<text x="46.5" y="67.8" transform="rotate(-90 46.5 67.8)">C80</text>
<text x="195" y="71.1" transform="rotate(-90 195 71.1)">C44</text>
<text x="217.4" y="71.1" transform="rotate(-90 217.4 71.1)">C45</text>
<text x="72.9" y="93.9">LTM4606EV#PBF</text>
<text x="22.2" y="107.3" transform="rotate(-90 22.2 107.3)">C86</text>
<text x="29.1" y="106.8" transform="rotate(-90 29.1 106.8)">C87</text>
<text x="38.2" y="106.8" transform="rotate(-90 38.2 106.8)">C89</text>
<text x="111.3" y="107.2" transform="rotate(-90 111.3 107.2)">C164</text>
<text x="149.4" y="108.5">BNX022-01</text>
<text x="46.9" y="115" transform="rotate(-90 46.9 115)">R42</text>
<text x="111.7" y="118.3" transform="rotate(-90 111.7 118.3)">R44</text>
<text x="117" y="115.1" transform="rotate(-90 117 115.1)">C92</text>
<text x="126.2" y="115.1" transform="rotate(-90 126.2 115.1)">C93</text>
<text x="135.9" y="115.6" transform="rotate(-90 135.9 115.6)">C94</text>
<text x="174.3" y="119.2" transform="rotate(-90 174.3 119.2)">C95</text>
<text x="197.5" y="119.2" transform="rotate(-90 197.5 119.2)">C96</text>
<text x="104.2" y="124" transform="rotate(-90 104.2 124)">R45</text>
<text x="208" y="125.7" transform="rotate(-90 208 125.7)">R46</text>
<text x="223.7" y="121.6" transform="rotate(-90 223.7 121.6)">R47</text>
<text x="230.7" y="120.9" transform="rotate(-90 230.7 120.9)">C97</text>
<text x="25.4" y="128.3" transform="rotate(-90 25.4 128.3)">R41</text>
<text x="38.2" y="130.1" transform="rotate(-90 38.2 130.1)">C90</text>
<text x="47.3" y="130.1" transform="rotate(-90 47.3 130.1)">C91</text>
<text x="223.3" y="131.7" transform="rotate(-90 223.3 131.7)">C101</text>
<text x="62.8" y="179.7" transform="rotate(-90 62.8 179.7)">R71</text>
</g>
<g font-size="1.5">
<text x="90.9" y="35.9">A8</text>
<text x="54.7" y="39.2">1</text>
<text x="63.4" y="39.2">2</text>
<text x="67" y="39.2">G12</text>
<text x="197.5" y="41.8">27</text>
<text x="216.9" y="41.8">2</text>
<text x="56.4" y="42.6">1</text>
<text x="65.1" y="42.6">2</text>
<text x="67" y="47.5">A11</text>
<text x="67.2" y="42.6">A10</text>
<text x="68" y="44.2">B9</text>
<text x="90.9" y="47.5">M12</text>
<text x="90.9" y="42.6">F12</text>
<text x="197.5" y="45.1">28</text>
<text x="198.4" y="46.7">5</text>
<text x="217" y="46.7">15</text>
<text x="217" y="43.4">19</text>
<text x="66.9" y="49.2">D11</text>
<text x="68" y="52.5">A7</text>
<text x="90.9" y="49.2">C12</text>
<text x="90.9" y="50.9">D12</text>
<text x="90.9" y="52.5">C11</text>
<text x="146" y="49.2">1</text>
<text x="146.1" y="52.5">3</text>
<text x="161.4" y="49.2">2</text>
<text x="161.4" y="52.5">6</text>
<text x="198.4" y="51.7">8</text>
<text x="198.4" y="50.1">7</text>
<text x="198.4" y="48.4">6</text>
<text x="217" y="51.7">18</text>
<text x="217" y="48.4">16</text>
<text x="217" y="50.1">17</text>
<text x="67.2" y="55.8">B12</text>
<text x="68" y="59.2">A9</text>
<text x="90.9" y="54.2">B11</text>
<text x="90.9" y="55.8">A12</text>
<text x="197.5" y="55">25</text>
<text x="197.5" y="58.3">23</text>
<text x="197.5" y="56.7">24</text>
<text x="197.4" y="61.6">21</text>
<text x="197.5" y="63.3">22</text>
<text x="198.2" y="65">1</text>
<text x="216.9" y="65">3</text>
<text x="55.6" y="101.4">1</text>
<text x="64.3" y="101.4">2</text>
<text x="67.8" y="101.4">G12</text>
<text x="91.6" y="98.1">A8</text>
<text x="57.2" y="104.8">1</text>
<text x="66" y="104.8">2</text>
<text x="68" y="104.8">A10</text>
<text x="68.8" y="106.4">B9</text>
<text x="91.6" y="104.8">F12</text>
<text x="67.7" y="111.4">D11</text>
<text x="67.8" y="109.7">A11</text>
<text x="91.6" y="111.4">C12</text>
<text x="91.6" y="109.7">M12</text>
<text x="91.6" y="113.1">D12</text>
<text x="146.8" y="111.4">1</text>
<text x="162.1" y="111.4">2</text>
<text x="200.9" y="111.4">3</text>
<text x="216.1" y="113.1">4</text>
<text x="216.1" y="109.7">2</text>
<text x="68" y="118">B12</text>
<text x="68.8" y="114.7">A7</text>
<text x="91.6" y="114.7">C11</text>
<text x="91.6" y="116.4">B11</text>
<text x="91.6" y="118">A12</text>
<text x="147" y="114.7">3</text>
<text x="162.1" y="114.7">6</text>
<text x="68.8" y="121.4">A9</text>
<text x="38.5" y="157.9">2</text>
<text x="38.6" y="159.5">1</text>
</g>
<g font-size="1.4">
<text x="79.6" y="29.7">IC4</text>
<text x="58.5" y="38.3">R72</text>
<text x="200.6" y="39.7">LT3070EUFD#PBF</text>
<text x="206.8" y="38.1">RG1</text>
<text x="60.1" y="46.6">R38</text>
<text x="153.1" y="44.4">LC2</text>
<text x="34.9" y="57.8">C77</text>
<text x="152.8" y="56.2">SMD</text>
<text x="31.8" y="64.4">16V_GEN</text>
<text x="33" y="62.8">100NF</text>
<text x="79" y="69.7">LGA</text>
<text x="206.8" y="68.5">QFN</text>
<text x="80.1" y="92">IC14</text>
<text x="59.4" y="100.5">R73</text>
<text x="153.9" y="106.6">LC3</text>
<text x="201.8" y="106">REG3</text>
<text x="209.2" y="104.4">ADJ</text>
<text x="210.2" y="106">TO263</text>
<text x="61" y="108.8">R43</text>
<text x="35.7" y="120">C88</text>
<text x="153.7" y="118.5">SMD</text>
<text x="35.4" y="125">XX</text>
<text x="34.9" y="126.6">50V</text>
<text x="79.9" y="131.9">LGA</text>
<text x="23.5" y="155.3">MSTBA2,5/2-G-5,08</text>
<text x="32.4" y="154">J9</text>
<text x="65.6" y="166.5">I94</text>
<text x="66.6" y="169.8">LD7</text>
<text x="66.7" y="171.3">HSMG-C150</text>
</g>
<g font-size="1.3">
<text x="20.7" y="30.2">P12V</text>
<text x="66.1" y="36.7">*</text>
<text x="95.8" y="40">*</text>
<text x="189.8" y="40.7" transform="rotate(-90 189.8 40.7)">2.2UF</text>
<text x="191.4" y="39.6" transform="rotate(-90 191.4 39.6)">10V</text>
<text x="24.4" y="46.2" transform="rotate(-90 24.4 46.2)">150UF</text>
<text x="33" y="45.9" transform="rotate(-90 33 45.9)">10UF</text>
<text x="34.6" y="45.4" transform="rotate(-90 34.6 45.4)">50V</text>
<text x="42.1" y="45.9" transform="rotate(-90 42.1 45.9)">10UF</text>
<text x="43.8" y="45.4" transform="rotate(-90 43.8 45.4)">50V</text>
<text x="164.7" y="53.3">*</text>
<text x="20.5" y="56">DGND</text>
<text x="64.4" y="55">*</text>
<text x="120.9" y="56.6" transform="rotate(-90 120.9 56.6)">47UF_X5R</text>
<text x="122.6" y="54.3" transform="rotate(-90 122.6 54.3)">6.3V</text>
<text x="130.1" y="56.6" transform="rotate(-90 130.1 56.6)">47UF_X5R</text>
<text x="131.8" y="54.3" transform="rotate(-90 131.8 54.3)">6.3V</text>
<text x="138.1" y="54.5" transform="rotate(-90 138.1 54.5)">220UF</text>
<text x="178.2" y="59" transform="rotate(-90 178.2 59)">2.2UF</text>
<text x="179.8" y="57.8" transform="rotate(-90 179.8 57.8)">10V</text>
<text x="190.3" y="58.7" transform="rotate(-90 190.3 58.7)">220UF</text>
<text x="234.6" y="57.3" transform="rotate(-90 234.6 57.3)">2.2UF</text>
<text x="236.2" y="56.1" transform="rotate(-90 236.2 56.1)">10V</text>
<text x="245.4" y="57.3" transform="rotate(-90 245.4 57.3)">4.7UF</text>
<text x="247.1" y="59" transform="rotate(-90 247.1 59)">6.3V_GEN</text>
<text x="256.2" y="56.7" transform="rotate(-90 256.2 56.7)">10UF</text>
<text x="257.8" y="56.7" transform="rotate(-90 257.8 56.7)">6.3V</text>
<text x="60.3" y="63.3">*</text>
<text x="42.1" y="69.1" transform="rotate(-90 42.1 69.1)">10UF</text>
<text x="43.8" y="68.7" transform="rotate(-90 43.8 68.7)">50V</text>
<text x="51.2" y="69.1" transform="rotate(-90 51.2 69.1)">10UF</text>
<text x="52.9" y="68.7" transform="rotate(-90 52.9 68.7)">50V</text>
<text x="64.4" y="66.6">*</text>
<text x="96.6" y="66.6">*</text>
<text x="201.4" y="72" transform="rotate(-90 201.4 72)">50V</text>
<text x="78.6" y="77.6">DGND</text>
<text x="199.7" y="74.2" transform="rotate(-90 199.7 74.2)">1NF_X7R</text>
<text x="222.2" y="73" transform="rotate(-90 222.2 73)">100NF</text>
<text x="223.8" y="74.2" transform="rotate(-90 223.8 74.2)">16V_GEN</text>
<text x="21.4" y="92.4">P12V</text>
<text x="66.9" y="98.9">*</text>
<text x="35.5" y="107.6" transform="rotate(-90 35.5 107.6)">50V</text>
<text x="44.6" y="107.6" transform="rotate(-90 44.6 107.6)">50V</text>
<text x="96.6" y="102.2">*</text>
<text x="231.1" y="106.4">P2V5</text>
<text x="25.2" y="108.4" transform="rotate(-90 25.2 108.4)">150UF</text>
<text x="33.8" y="108.1" transform="rotate(-90 33.8 108.1)">10UF</text>
<text x="42.9" y="108.1" transform="rotate(-90 42.9 108.1)">10UF</text>
<text x="205" y="112.1">VIN</text>
<text x="209.9" y="110.4">VOUT</text>
<text x="21.3" y="118.2">DGND</text>
<text x="65.3" y="117.2">*</text>
<text x="121.8" y="118.8" transform="rotate(-90 121.8 118.8)">47UF_X5R</text>
<text x="123.5" y="116.5" transform="rotate(-90 123.5 116.5)">6.3V</text>
<text x="130.9" y="118.8" transform="rotate(-90 130.9 118.8)">47UF_X5R</text>
<text x="132.6" y="116.5" transform="rotate(-90 132.6 116.5)">6.3V</text>
<text x="139" y="116.8" transform="rotate(-90 139 116.8)">220UF</text>
<text x="165.5" y="115.5">*</text>
<text x="180.7" y="120" transform="rotate(-90 180.7 120)">10V</text>
<text x="61.1" y="125.5">*</text>
<text x="179" y="121.3" transform="rotate(-90 179 121.3)">2.2UF</text>
<text x="202.3" y="123.4" transform="rotate(-90 202.3 123.4)">100UF_X5R</text>
<text x="203.9" y="120.7" transform="rotate(-90 203.9 120.7)">6.3V</text>
<text x="235.5" y="125.1" transform="rotate(-90 235.5 125.1)">100UF_X5R</text>
<text x="237.1" y="122.4" transform="rotate(-90 237.1 122.4)">6.3V</text>
<text x="42.9" y="131.3" transform="rotate(-90 42.9 131.3)">10UF</text>
<text x="44.6" y="130.9" transform="rotate(-90 44.6 130.9)">50V</text>
<text x="52.1" y="131.3" transform="rotate(-90 52.1 131.3)">10UF</text>
<text x="53.8" y="130.9" transform="rotate(-90 53.8 130.9)">50V</text>
<text x="65.3" y="128.8">*</text>
<text x="97.5" y="128.8">*</text>
<text x="227.9" y="132.4" transform="rotate(-90 227.9 132.4)">1UF</text>
<text x="229.6" y="132.4" transform="rotate(-90 229.6 132.4)">16V</text>
<text x="79.3" y="139.8">DGND</text>
<text x="62.2" y="150.5">P12V</text>
<text x="162.7" y="154.1">USED ON</text>
<text x="42" y="187.1">DGND</text>
<text x="62" y="188">DGND</text>
<text x="233" y="192.1">TOTAL NO. OF SHEETS</text>
</g>
<g font-size="1.2">
<text x="59.1" y="35.7">1%</text>
<text x="58.1" y="40.1">100K</text>
<text x="72.7" y="39.4">PGOOD</text>
<text x="75" y="36.4">VIN[18]</text>
<text x="83.2" y="39.6">VOUT[44]</text>
<text x="84" y="36.2">PLLIN</text>
<text x="222.8" y="39.2" transform="rotate(-90 222.8 39.2)">47K</text>
<text x="59.8" y="43.4">100K</text>
<text x="60.7" y="44.9">1%</text>
<text x="72.6" y="47.8">COMP1</text>
<text x="72.7" y="42.9">RUN1</text>
<text x="72.7" y="44.5">RUN2</text>
<text x="85.9" y="43.4">VFB</text>
<text x="86" y="47.8">FCB</text>
<text x="114.4" y="45.2" transform="rotate(-90 114.4 45.2)">100PF</text>
<text x="115.8" y="44.4" transform="rotate(-90 115.8 44.4)">50V</text>
<text x="202" y="45.4">EN</text>
<text x="202" y="42.1">BIAS</text>
<text x="202.1" y="47.1">IN0</text>
<text x="209.8" y="42.1">PWRGD</text>
<text x="210.4" y="43.7">SENSE</text>
<text x="211.2" y="47.1">OUT0</text>
<text x="72.6" y="49.5">COMP2</text>
<text x="72.8" y="52.8">INTVCC</text>
<text x="84.1" y="49.5">MARG0</text>
<text x="84.3" y="51.2">MARG1</text>
<text x="84.3" y="52.7">MARG1</text>
<text x="202.1" y="52">IN3</text>
<text x="202.1" y="50.4">IN2</text>
<text x="202.1" y="48.7">IN1</text>
<text x="211" y="48.7">OUT1</text>
<text x="211.2" y="52">OUT3</text>
<text x="211.2" y="50.4">OUT2</text>
<text x="72.6" y="59.5">TRACK/SS</text>
<text x="72.7" y="54.5">DRVCC[3]</text>
<text x="72.9" y="56">FSET</text>
<text x="84.7" y="54.5">MPGM</text>
<text x="84.7" y="56.1">MPGM</text>
<text x="112.4" y="55.9" transform="rotate(-90 112.4 55.9)">40.2K</text>
<text x="202" y="55.4">VO2</text>
<text x="202" y="58.7">VO0</text>
<text x="202" y="57">VO1</text>
<text x="72.7" y="62.8">VD[2]</text>
<text x="104.9" y="62.1" transform="rotate(-90 104.9 62.1)">390K</text>
<text x="202" y="63.7">MARGTOL</text>
<text x="202" y="62">MARGSEL</text>
<text x="202" y="65.3">VIOC</text>
<text x="209.4" y="65.3">REF/BYP</text>
<text x="72.7" y="66.1">SGND[2]</text>
<text x="82.9" y="66.1">PGND[45]</text>
<text x="60" y="97.1">1%</text>
<text x="73.6" y="101.6">PGOOD</text>
<text x="75.9" y="98.6">VIN[18]</text>
<text x="84.1" y="101.8">VOUT[44]</text>
<text x="84.8" y="98.5">PLLIN</text>
<text x="58.9" y="102.3">100K</text>
<text x="60.6" y="105.6">100K</text>
<text x="61.6" y="107.1">1%</text>
<text x="73.6" y="105.2">RUN1</text>
<text x="73.6" y="106.8">RUN2</text>
<text x="86.8" y="105.6">VFB</text>
<text x="115.2" y="107.5" transform="rotate(-90 115.2 107.5)">100PF</text>
<text x="116.5" y="106.6" transform="rotate(-90 116.5 106.6)">50V</text>
<text x="73.4" y="111.8">COMP2</text>
<text x="73.4" y="110.1">COMP1</text>
<text x="84.9" y="111.8">MARG0</text>
<text x="85.1" y="113.5">MARG1</text>
<text x="86.9" y="110.1">FCB</text>
<text x="73.6" y="116.8">DRVCC[3]</text>
<text x="73.7" y="115.1">INTVCC</text>
<text x="73.8" y="118.2">FSET</text>
<text x="85.1" y="114.9">MARG1</text>
<text x="85.5" y="116.8">MPGM</text>
<text x="85.5" y="118.4">MPGM</text>
<text x="73.4" y="121.8">TRACK/SS</text>
<text x="73.6" y="125.1">VD[2]</text>
<text x="105.8" y="124.3" transform="rotate(-90 105.8 124.3)">390K</text>
<text x="73.6" y="128.4">SGND[2]</text>
<text x="83.7" y="128.4">PGND[45]</text>
<text x="34.2" y="158.6">2</text>
<text x="34.3" y="160.2">1</text>
<text x="64.3" y="179.9" transform="rotate(-90 64.3 179.9)">3.3K</text>
</g>
<g font-size="1.1">
<text x="251.5" y="36.2">P1V2</text>
<text x="162.3" y="162.1">UNIVERSITY OF BRISTOL</text>
<text x="162.3" y="163.5">HIGH ENERGY PHYSICS GROUP</text>
</g>
<g font-size="1">
<text x="47.5" y="52" transform="rotate(-90 47.5 52)">XX</text>
<text x="25.9" y="65.3" transform="rotate(-90 25.9 65.3)">XX</text>
<text x="27.4" y="65.2" transform="rotate(-90 27.4 65.2)">1%</text>
<text x="106.3" y="61.1" transform="rotate(-90 106.3 61.1)">1%</text>
<text x="48.4" y="114.2" transform="rotate(-90 48.4 114.2)">XX</text>
<text x="113" y="118" transform="rotate(-90 113 118)">11K</text>
<text x="107.1" y="123.3" transform="rotate(-90 107.1 123.3)">1%</text>
<text x="209.3" y="125.4" transform="rotate(-90 209.3 125.4)">120</text>
<text x="225.1" y="121.3" transform="rotate(-90 225.1 121.3)">120</text>
<text x="26.8" y="127.5" transform="rotate(-90 26.8 127.5)">XX</text>
<text x="28.3" y="127.4" transform="rotate(-90 28.3 127.4)">1%</text>
</g>
<g font-size=".9">
<text x="193.6" y="27.1">P3V3</text>
<text x="148.9" y="49">B</text>
<text x="149.1" y="53.9">PSG</text>
<text x="157.3" y="53.9">CG[3]</text>
<text x="158.4" y="49.2">CB</text>
<text x="149.7" y="111.3">B</text>
<text x="159.3" y="111.4">CB</text>
<text x="208.2" y="113.5">VOUT/CASE</text>
<text x="149.9" y="116.1">PSG</text>
<text x="158.2" y="116.1">CG[3]</text>
<text x="208.3" y="114.7">GND</text>
</g>
<g font-size=".8">
<text x="223.9" y="38.6" transform="rotate(-90 223.9 38.6)">1%</text>
<text x="48.9" y="51.9" transform="rotate(-90 48.9 51.9)">1%</text>
<text x="113.6" y="54.4" transform="rotate(-90 113.6 54.4)">1%</text>
<text x="49.7" y="114.1" transform="rotate(-90 49.7 114.1)">1%</text>
<text x="114.4" y="117.4" transform="rotate(-90 114.4 117.4)">1%</text>
<text x="210.7" y="124.9" transform="rotate(-90 210.7 124.9)">1%</text>
<text x="226.4" y="120.7" transform="rotate(-90 226.4 120.7)">1%</text>
<text x="65.5" y="178.8" transform="rotate(-90 65.5 178.8)">1%</text>
</g>
</svg>
